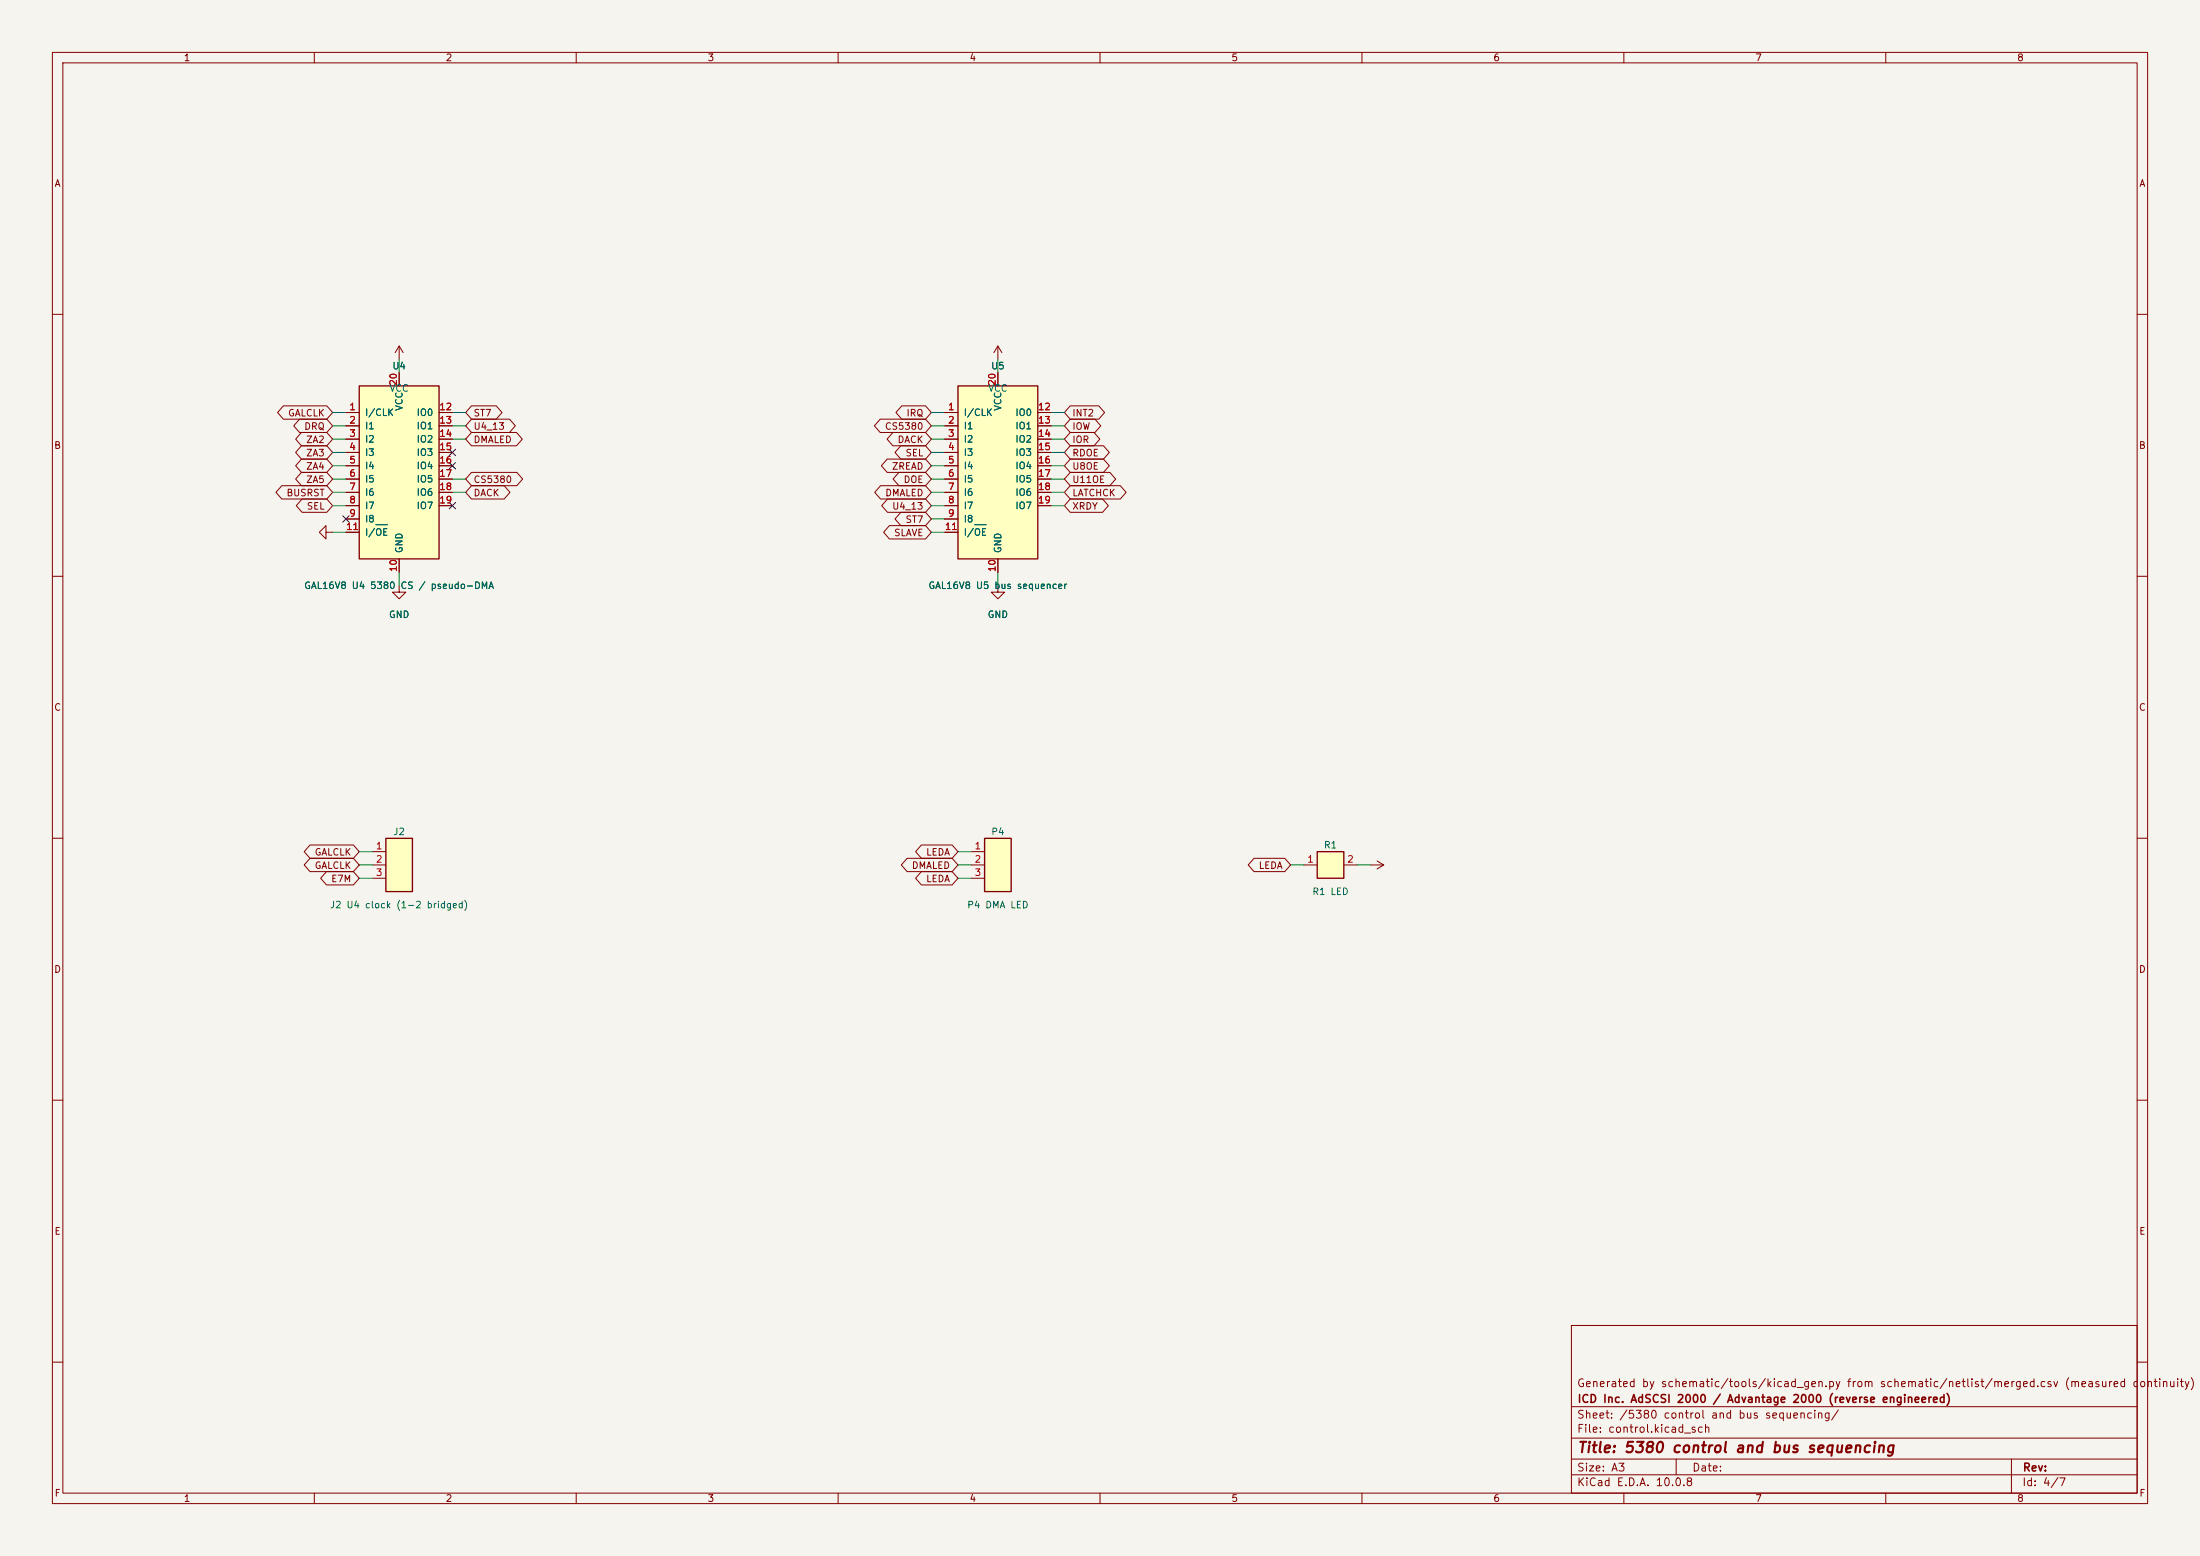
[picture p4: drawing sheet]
<svg xmlns="http://www.w3.org/2000/svg" width="420mm" height="297mm" viewBox="0 0 420 297" stroke-linecap="round" stroke-linejoin="round" font-family="sans-serif">
<path d="M0 0h420v297h-420z" fill="#f5f4ef" stroke="#f5f4ef" stroke-width=".19"/>
<g fill="none" stroke="#840000" stroke-width=".19">
<path d="M10 10h400v277h-400zM12 12h396v273h-396zM60 10v2M110 10v2M160 10v2M210 10v2M260 10v2M310 10v2M360 10v2M10 60h2M189.7 67.3l.8-1.3 .8 1.3M190.5 66v2.6"/>
<path d="M408 60h2M10 110h2M76.2 111.8v1.2h1.3l-1.3 1.3-1.3-1.3h1.3M408 110h2M10 160h2M408 160h2M10 210h2M408 210h2M300 253h108v32h-108zM10 260h2M300 278.5h108M300 274.5h108"/>
<path d="M300 268.5h108M320 278.5v3M384 278.5v6.5M408 260h2M60 285v2M110 285v2M160 285v2M210 285v2M260 285v2M300 281.5h108M310 285v2M360 285v2"/>
</g>
<path d="M188 160h5v10.2h-5z" fill="#ffffc2"/>
<path d="M188 160h5v10.2h-5z" fill="none" stroke="#840000" stroke-width=".25"/>
<path d="M185.4 162.6h2.6M185.4 165.1h2.6M185.4 167.6h2.6" fill="none" stroke="#840000" stroke-width=".19"/>
<path d="M251.5 162.6h5v5h-5z" fill="#ffffc2"/>
<path d="M251.5 162.6h5v5h-5z" fill="none" stroke="#840000" stroke-width=".25"/>
<path d="M248.9 165.1h2.6M256.5 165.1h2.6M261.6 165.1h2.6M262.9 164.3l1.3 .8-1.3 .8" fill="none" stroke="#840000" stroke-width=".19"/>
<path d="M182.9 73.7h15.2v33h-15.2z" fill="#ffffc2"/>
<path d="M182.9 73.7h15.2v33h-15.2z" fill="none" stroke="#840000" stroke-width=".25"/>
<g fill="none" stroke="#840000" stroke-width=".19">
<path d="M75.4 67.3l.8-1.3 .8 1.3M76.2 66v2.6M180.3 78.7h2.6M190.5 71.1v2.6M198.1 78.7h2.6M180.3 81.3h2.6M180.3 83.8h2.6M180.3 86.4h2.6M180.3 88.9h2.6M180.3 91.4h2.6M180.3 94h2.6M180.3 96.5h2.6"/>
<path d="M180.3 99.1h2.6M198.1 81.3h2.6M198.1 83.8h2.6M198.1 86.4h2.6M198.1 88.9h2.6M198.1 91.4h2.6M198.1 94h2.6M198.1 96.5h2.6M62.2 101.6v-1.3l-1.2 1.3 1.2 1.3v-1.3h1.3M180.3 101.6h2.6M190.5 106.7v2.5"/>
</g>
<path d="M186.1 100.2h2.2" fill="none" stroke="#006464" stroke-width=".19"/>
<path d="M68.6 73.7h15.2v33h-15.2z" fill="#ffffc2"/>
<path d="M68.6 73.7h15.2v33h-15.2z" fill="none" stroke="#840000" stroke-width=".25"/>
<g fill="none" stroke="#840000" stroke-width=".19">
<path d="M66 78.7h2.6M76.2 71.1v2.6M83.8 78.7h2.6M66 81.3h2.6M66 83.8h2.6M66 86.4h2.6M66 88.9h2.6M66 91.4h2.6M66 94h2.6M66 96.5h2.6M66 99.1h2.6M83.8 81.3h2.6"/>
<path d="M83.8 83.8h2.6M83.8 86.4h2.6M83.8 88.9h2.6M83.8 91.4h2.6M83.8 94h2.6M83.8 96.5h2.6M66 101.6h2.6M76.2 106.7v2.5M190.5 111.8v1.2h1.3l-1.3 1.3-1.3-1.3h1.3"/>
</g>
<path d="M71.8 100.2h2.2" fill="none" stroke="#006464" stroke-width=".19"/>
<path d="M73.7 160h5v10.2h-5z" fill="#ffffc2"/>
<path d="M73.7 160h5v10.2h-5z" fill="none" stroke="#840000" stroke-width=".25"/>
<g fill="none" stroke="#840000" stroke-width=".19">
<path d="M54.1 77.5h8.3l1.1 1.2-1.1 1.3h-8.3l-1.1-1.3zM66 78.7h2.6M76.2 71.1v2.6M83.8 78.7h2.6M90 77.5h4.7l1.1 1.2-1.1 1.3h-4.7l-1.1-1.3zM172.1 77.5h4.6l1.1 1.2-1.1 1.3h-4.6l-1.1-1.3zM180.3 78.7h2.6M190.5 71.1v2.6M198.1 78.7h2.6M204.3 77.5h5.5l1.1 1.2-1.1 1.3h-5.5l-1.1-1.3zM53.8 92.7h8.6l1.1 1.3-1.1 1.3h-8.6l-1.1-1.3zM57.2 80h5.2l1.1 1.3-1.1 1.3h-5.2l-1.1-1.3z"/>
<path d="M57.5 82.5h4.9l1.1 1.3-1.1 1.3h-4.9l-1.1-1.3zM57.5 85.1h4.9l1.1 1.3-1.1 1.2h-4.9l-1.1-1.2zM57.5 90.2h4.9l1.1 1.2-1.1 1.3h-4.9l-1.1-1.3zM57.5 87.6h4.9l1.1 1.3-1.1 1.3h-4.9l-1.1-1.3zM57.7 95.2h4.7l1.1 1.3-1.1 1.3h-4.7l-1.1-1.3zM66 81.3h2.6M66 83.8h2.6M66 86.4h2.6M66 88.9h2.6M66 91.4h2.6M66 94h2.6M66 96.5h2.6"/>
<path d="M66 99.1h2.6M83.8 81.3h2.6M83.8 83.8h2.6M83.8 86.4h2.6M83.8 88.9h2.6M83.8 91.4h2.6M83.8 94h2.6M83.8 96.5h2.6M90 92.7h6.2l1.2 1.3-1.2 1.3h-6.2l-1.1-1.3zM90 90.2h8.7l1.1 1.2-1.1 1.3h-8.7l-1.1-1.3zM90 82.5h8.6l1.1 1.3-1.1 1.3h-8.6l-1.1-1.3zM90 80h7.3l1.1 1.3-1.1 1.3h-7.3l-1.1-1.3z"/>
<path d="M168 80h8.7l1.1 1.3-1.1 1.3h-8.7l-1.1-1.3zM168.1 92.7h8.6l1.1 1.3-1.1 1.3h-8.6l-1.1-1.3zM169.4 87.6h7.3l1.1 1.3-1.1 1.3h-7.3l-1.1-1.3zM169.4 95.2h7.3l1.1 1.3-1.1 1.3h-7.3l-1.1-1.3zM170.5 82.5h6.2l1.1 1.3-1.1 1.3h-6.2l-1.2-1.3zM171.6 90.2h5.1l1.1 1.2-1.1 1.3h-5.1l-1.1-1.3zM172 97.8h4.7l1.1 1.3-1.1 1.2h-4.7l-1.1-1.2zM172 85.1h4.7l1.1 1.3-1.1 1.2h-4.7l-1.1-1.2zM180.3 81.3h2.6M180.3 83.8h2.6M180.3 86.4h2.6M180.3 88.9h2.6"/>
<path d="M180.3 91.4h2.6M180.3 94h2.6M180.3 96.5h2.6M180.3 99.1h2.6M198.1 81.3h2.6M198.1 83.8h2.6M198.1 86.4h2.6M198.1 88.9h2.6M198.1 91.4h2.6M198.1 94h2.6M198.1 96.5h2.6M204.3 85.1h6.4l1.1 1.3-1.1 1.2h-6.4l-1.1-1.2z"/>
<path d="M204.3 80h4.7l1.1 1.3-1.1 1.3h-4.7l-1.1-1.3zM204.3 82.5h4.6l1.1 1.3-1.1 1.3h-4.6l-1.1-1.3zM204.3 90.2h7.6l1.1 1.2-1.1 1.3h-7.6l-1.1-1.3zM204.3 92.7h9.6l1.1 1.3-1.1 1.3h-9.6l-1.1-1.3zM204.3 87.6h6.4l1.1 1.3-1.1 1.3h-6.4l-1.1-1.3zM204.3 95.2h6.2l1.1 1.3-1.1 1.3h-6.2l-1.1-1.3zM66 101.6h2.6M76.2 106.7v2.5M169.8 100.3h6.9l1.1 1.3-1.1 1.3h-6.9l-1.1-1.3zM180.3 101.6h2.6M190.5 106.7v2.5M59.2 163.8h8.3l1.1 1.3-1.1 1.3h-8.3l-1.1-1.3z"/>
<path d="M59.2 161.3h8.3l1.1 1.3-1.1 1.2h-8.3l-1.1-1.2zM62.3 166.4h5.2l1.1 1.2-1.1 1.3h-5.2l-1.1-1.3zM71.1 162.6h2.6M71.1 165.1h2.6M71.1 167.6h2.6M173.2 163.8h8.6l1.1 1.3-1.1 1.3h-8.6l-1.1-1.3zM175.9 166.4h5.9l1.1 1.2-1.1 1.3h-5.9l-1.1-1.3zM175.9 161.3h5.9l1.1 1.3-1.1 1.2h-5.9l-1.1-1.2zM239.4 163.8h5.9l1.1 1.3-1.1 1.3h-5.9l-1.1-1.3z"/>
</g>
<g fill="none" stroke="#009600" stroke-width=".19">
<path d="M63.5 78.7h2.5M76.2 68.6v2.5M86.4 78.7h2.5M177.8 78.7h2.5M190.5 68.6v2.5M200.7 78.7h2.5M63.5 81.3h2.5M63.5 88.9h2.5M63.5 86.4h2.5M63.5 83.8h2.5M63.5 96.5h2.5M63.5 94h2.5"/>
<path d="M63.5 91.4h2.5M86.4 81.3h2.5M86.4 83.8h2.5M86.4 94h2.5M86.4 91.4h2.5M177.8 81.3h2.5M177.8 88.9h2.5M177.8 86.4h2.5M177.8 83.8h2.5M177.8 96.5h2.5M177.8 94h2.5M177.8 91.4h2.5"/>
<path d="M177.8 99.1h2.5M200.7 81.3h2.5M200.7 88.9h2.5M200.7 86.4h2.5M200.7 83.8h2.5M200.7 96.5h2.5M200.7 94h2.5M200.7 91.4h2.5M63.5 101.6h2.5M76.2 109.2v2.6M177.8 101.6h2.5M190.5 109.2v2.6"/>
<path d="M68.6 165.1h2.5M68.6 167.6h2.5M68.6 162.6h2.5M182.9 165.1h2.5M182.9 167.6h2.5M182.9 162.6h2.5M246.4 165.1h2.5M259.1 165.1h2.5"/>
</g>
<path d="M65.4 98.5l1.2 1.2M66.6 98.5l-1.2 1.2M85.8 88.3l1.2 1.2M85.8 95.9l1.2 1.2M85.8 85.8l1.2 1.2M87 88.3l-1.2 1.2M87 95.9l-1.2 1.2M87 85.8l-1.2 1.2" fill="none" stroke="#000084" stroke-width=".19"/>
<path d="M71.8 100.2h2.2M186.1 100.2h2.2" fill="none" stroke="#006464" stroke-width=".19"/>
<text font-size="2" fill="#840000" x="301" y="277.8">Title: 5380 control and bus sequencing</text>
<g font-size="1.5" fill="#840000">
<text x="300.9" y="265.1">Generated by schematic/tools/kicad_gen.py from schematic/netlist/merged.csv (measured continuity)</text>
<text x="301" y="268.1">ICD Inc. AdSCSI 2000 / Advantage 2000 (reverse engineered)</text>
<text x="300.9" y="273.8">File: control.kicad_sch</text>
<text x="300.9" y="271.1">Sheet: /5380 control and bus sequencing/</text>
<text x="300.9" y="281.2">Size: A3</text>
<text x="322.9" y="281.2">Date:</text>
<text x="386" y="281.2">Rev:</text>
<text x="300.9" y="284">KiCad E.D.A. 10.0.8</text>
<text x="385.9" y="284">Id: 4/7</text>
</g>
<g font-size="1.3" fill="#840000">
<text x="35" y="12">1</text>
<text x="85" y="12">2</text>
<text x="135" y="12">3</text>
<text x="185" y="12">4</text>
<text x="235" y="12">5</text>
<text x="285" y="12">6</text>
<text x="335" y="12">7</text>
<text x="385" y="12">8</text>
<text x="10.3" y="36">A</text>
<text x="408.3" y="36">A</text>
<text x="54.9" y="79.8">GALCLK</text>
<text x="58" y="82.3">DRQ</text>
<text x="90.3" y="79.8">ST7</text>
<text x="90.3" y="82.3">U4_13</text>
<text x="168.8" y="82.3">CS5380</text>
<text x="172.9" y="79.8">IRQ</text>
<text x="204.6" y="79.8">INT2</text>
<text x="204.6" y="82.3">IOW</text>
<text x="10.2" y="86">B</text>
<text x="58.3" y="84.9">ZA2</text>
<text x="58.3" y="87.4">ZA3</text>
<text x="58.3" y="90">ZA4</text>
<text x="90.3" y="84.9">DMALED</text>
<text x="170.2" y="90">ZREAD</text>
<text x="171.2" y="84.9">DACK</text>
<text x="172.8" y="87.4">SEL</text>
<text x="204.6" y="87.4">RDOE</text>
<text x="204.6" y="84.9">IOR</text>
<text x="204.6" y="90">U8OE</text>
<text x="408.2" y="86">B</text>
<text x="54.6" y="95">BUSRST</text>
<text x="58.3" y="92.5">ZA5</text>
<text x="90.3" y="95">DACK</text>
<text x="90.3" y="92.5">CS5380</text>
<text x="168.9" y="95">DMALED</text>
<text x="172.4" y="92.5">DOE</text>
<text x="204.6" y="92.5">U11OE</text>
<text x="204.6" y="95">LATCHCK</text>
<text x="58.5" y="97.6">SEL</text>
<text x="170.2" y="97.6">U4_13</text>
<text x="172.8" y="100.1">ST7</text>
<text x="204.6" y="97.6">XRDY</text>
<text x="170.6" y="102.7">SLAVE</text>
<text x="10.2" y="136">C</text>
<text x="408.2" y="136">C</text>
<text x="60" y="166.2">GALCLK</text>
<text x="60" y="163.6">GALCLK</text>
<text x="174" y="166.2">DMALED</text>
<text x="176.7" y="163.6">LEDA</text>
<text x="240.2" y="166.2">LEDA</text>
<text x="63.1" y="168.7">E7M</text>
<text x="176.7" y="168.7">LEDA</text>
<text x="10.2" y="186">D</text>
<text x="408.2" y="186">D</text>
<text x="10.3" y="236">E</text>
<text x="408.3" y="236">E</text>
<text x="10.3" y="286">F</text>
<text x="35" y="287">1</text>
<text x="85" y="287">2</text>
<text x="135" y="287">3</text>
<text x="185" y="287">4</text>
<text x="235" y="287">5</text>
<text x="285" y="287">6</text>
<text x="335" y="287">7</text>
<text x="385" y="287">8</text>
<text x="408.3" y="286">F</text>
</g>
<g font-size="1.3" fill="#006464">
<text x="74.8" y="70.8">U4</text>
<text x="189.1" y="70.8">U5</text>
<text x="74.3" y="75.1">VCC</text>
<text x="188.6" y="75.1">VCC</text>
<text x="69.6" y="79.7">I/CLK</text>
<text x="69.6" y="82.2">I1</text>
<text x="77.2" y="78.5" transform="rotate(-90 77.2 78.5)">VCC</text>
<text x="79.4" y="79.7">IO0</text>
<text x="79.4" y="82.2">IO1</text>
<text x="183.9" y="79.7">I/CLK</text>
<text x="183.9" y="82.2">I1</text>
<text x="191.5" y="78.5" transform="rotate(-90 191.5 78.5)">VCC</text>
<text x="193.7" y="79.7">IO0</text>
<text x="193.7" y="82.2">IO1</text>
<text x="69.6" y="84.8">I2</text>
<text x="69.6" y="87.3">I3</text>
<text x="69.6" y="89.9">I4</text>
<text x="79.4" y="84.8">IO2</text>
<text x="79.4" y="87.3">IO3</text>
<text x="79.4" y="89.9">IO4</text>
<text x="183.9" y="84.8">I2</text>
<text x="183.9" y="87.3">I3</text>
<text x="183.9" y="89.9">I4</text>
<text x="193.7" y="84.8">IO2</text>
<text x="193.7" y="87.3">IO3</text>
<text x="193.7" y="89.9">IO4</text>
<text x="69.6" y="92.4">I5</text>
<text x="69.6" y="94.9">I6</text>
<text x="79.4" y="92.4">IO5</text>
<text x="79.4" y="94.9">IO6</text>
<text x="183.9" y="92.4">I5</text>
<text x="183.9" y="94.9">I6</text>
<text x="193.7" y="92.4">IO5</text>
<text x="193.7" y="94.9">IO6</text>
<text x="69.6" y="97.5">I7</text>
<text x="69.6" y="100">I8</text>
<text x="79.4" y="97.5">IO7</text>
<text x="183.9" y="97.5">I7</text>
<text x="183.9" y="100">I8</text>
<text x="193.7" y="97.5">IO7</text>
<text x="69.6" y="102.6">I/OE</text>
<text x="77.2" y="105.7" transform="rotate(-90 77.2 105.7)">GND</text>
<text x="183.9" y="102.6">I/OE</text>
<text x="191.5" y="105.7" transform="rotate(-90 191.5 105.7)">GND</text>
<text x="58" y="112.7">GAL16V8 U4 5380 CS / pseudo-DMA</text>
<text x="177.1" y="112.7">GAL16V8 U5 bus sequencer</text>
<text x="74.1" y="118.3">GND</text>
<text x="188.4" y="118.3">GND</text>
<text x="75" y="159.7">J2</text>
<text x="189.1" y="159.7">P4</text>
<text x="252.6" y="162.3">R1</text>
<text x="62.9" y="173.7">J2 U4 clock (1-2 bridged)</text>
<text x="184.5" y="173.7">P4 DMA LED</text>
<text x="250.4" y="171.1">R1 LED</text>
</g>
<g font-size="1.3" fill="#a90000">
<text x="76.1" y="73.7" transform="rotate(-90 76.1 73.7)">20</text>
<text x="190.4" y="73.7" transform="rotate(-90 190.4 73.7)">20</text>
<text x="66.6" y="78.6">1</text>
<text x="66.6" y="81.1">2</text>
<text x="66.6" y="83.7">3</text>
<text x="83.8" y="78.6">12</text>
<text x="83.8" y="81.1">13</text>
<text x="83.8" y="83.7">14</text>
<text x="180.9" y="78.6">1</text>
<text x="180.9" y="81.1">2</text>
<text x="180.9" y="83.7">3</text>
<text x="198.1" y="78.6">12</text>
<text x="198.1" y="81.1">13</text>
<text x="198.1" y="83.7">14</text>
<text x="66.6" y="86.2">4</text>
<text x="66.6" y="88.8">5</text>
<text x="83.8" y="86.2">15</text>
<text x="83.8" y="88.8">16</text>
<text x="180.9" y="86.2">4</text>
<text x="180.9" y="88.8">5</text>
<text x="198.1" y="86.2">15</text>
<text x="198.1" y="88.8">16</text>
<text x="66.6" y="91.3">6</text>
<text x="66.6" y="93.8">7</text>
<text x="83.8" y="91.3">17</text>
<text x="83.8" y="93.8">18</text>
<text x="180.9" y="91.3">6</text>
<text x="180.9" y="93.8">7</text>
<text x="198.1" y="91.3">17</text>
<text x="198.1" y="93.8">18</text>
<text x="66" y="101.5">11</text>
<text x="66.6" y="96.4">8</text>
<text x="66.6" y="98.9">9</text>
<text x="83.8" y="96.4">19</text>
<text x="180.3" y="101.5">11</text>
<text x="180.9" y="96.4">8</text>
<text x="180.9" y="98.9">9</text>
<text x="198.1" y="96.4">19</text>
<text x="76.1" y="109.3" transform="rotate(-90 76.1 109.3)">10</text>
<text x="190.4" y="109.3" transform="rotate(-90 190.4 109.3)">10</text>
<text x="71.7" y="162.4">1</text>
<text x="71.7" y="165">2</text>
<text x="71.7" y="167.5">3</text>
<text x="186" y="162.4">1</text>
<text x="186" y="165">2</text>
<text x="186" y="167.5">3</text>
<text x="249.5" y="165">1</text>
<text x="257.1" y="165">2</text>
</g>
</svg>
